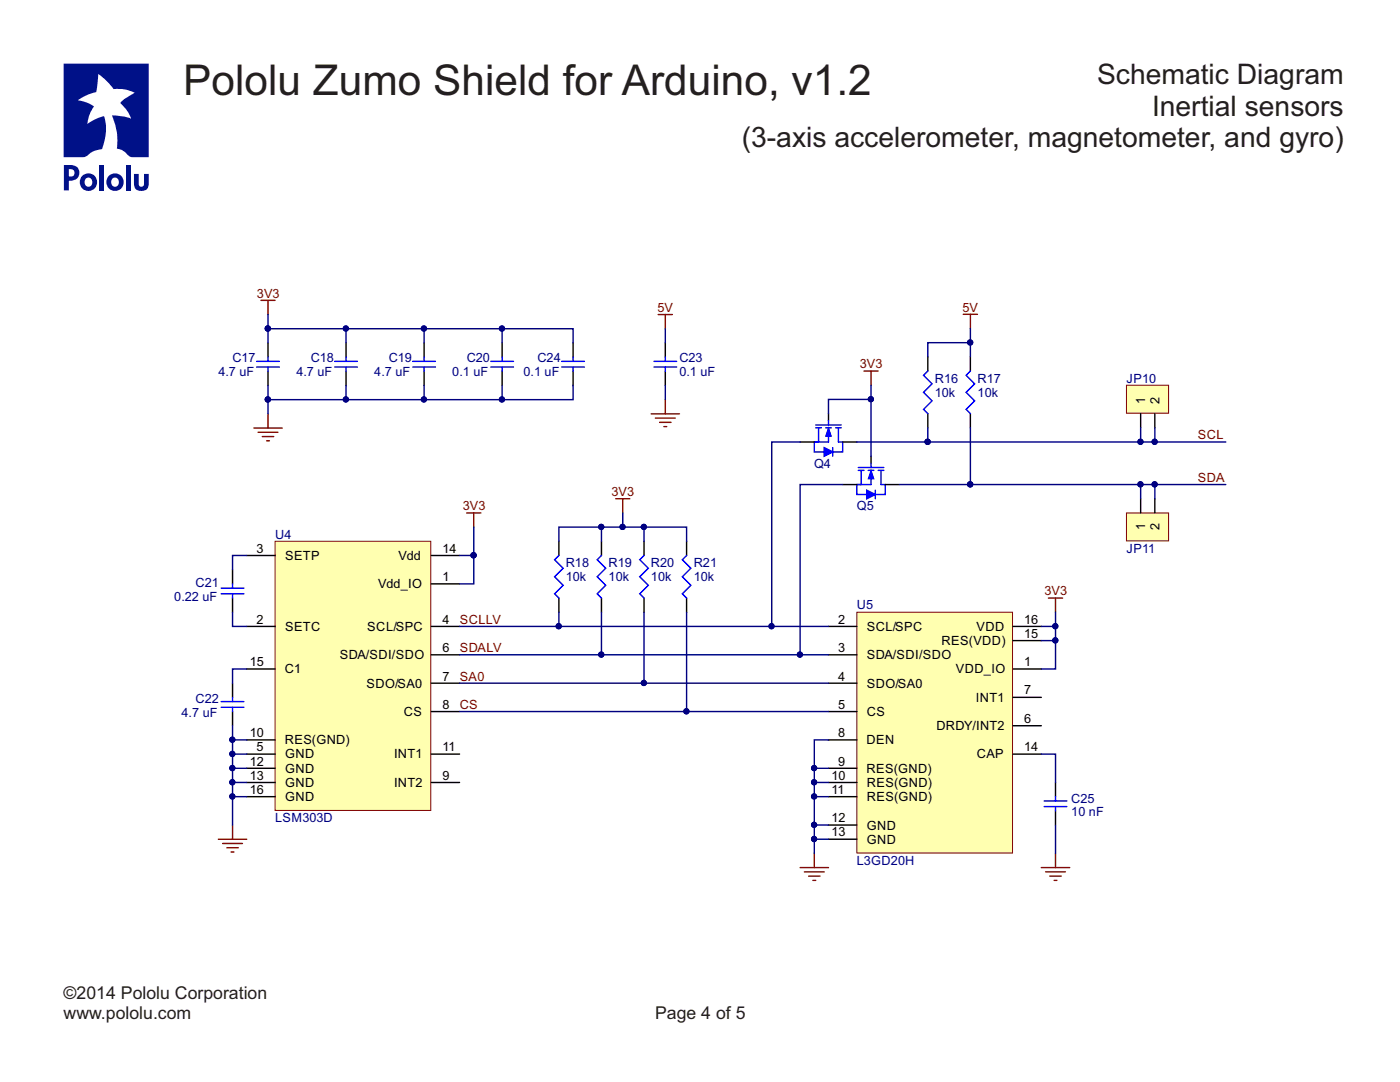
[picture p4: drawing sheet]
<svg xmlns="http://www.w3.org/2000/svg" width="279mm" height="216mm" viewBox="0 0 279 216" stroke-linecap="round" stroke-linejoin="round" font-family="sans-serif">
<g fill="none" stroke="#800000" stroke-width=".28">
<path d="M52.1 59.9h2.8M53.5 59.9v2.9M131.4 62.8h2.8M132.8 62.8v2.8M132.8 79.7v2.9M50.7 85.4h5.6M51.5 86.3h4M52.4 87.1h2.2M53.2 88h.6M53.5 82.6v2.8M129.9 82.6h5.7M130.8 83.4h4"/>
<path d="M131.6 84.3h2.3M132.5 85.1h.6"/>
</g>
<path d="M53.5 68.4v2.9M53.5 74.1v2.8M69.1 68.4v2.9M69.1 74.1v2.8M84.6 68.4v2.9M84.6 74.1v2.8M100.2 68.4v2.9M100.2 74.1v2.8M114.4 68.4v2.9M114.4 74.1v2.8M132.8 68.4v2.9M132.8 74.1v2.8" fill="none" stroke="#000" stroke-width=".28"/>
<g fill="none" stroke="#00f" stroke-width=".28">
<path d="M51.2 72.1h4.6M51.2 73.2h4.6M53.5 71.3v.8M53.5 73.2v.9M66.8 72.1h4.5M66.8 73.2h4.5M69.1 71.3v.8M69.1 73.2v.9M82.4 72.1h4.5M82.4 73.2h4.5M84.6 71.3v.8M84.6 73.2v.9"/>
<path d="M97.9 72.1h4.6M97.9 73.2h4.6M100.2 71.3v.8M100.2 73.2v.9M112.1 72.1h4.5M112.1 73.2h4.5M114.4 71.3v.8M114.4 73.2v.9M130.5 72.1h4.5M130.5 73.2h4.5M132.8 71.3v.8M132.8 73.2v.9"/>
</g>
<path d="M53.5 65.6h60.9v2.8M53.5 62.8v5.6M53.5 76.9v5.7M69.1 65.6v2.8M69.1 76.9v2.8M84.6 65.6v2.8M84.6 76.9v2.8M100.2 65.6v2.8M100.2 76.9v2.8M114.4 76.9v2.8h-60.9M132.8 65.6v2.8M132.8 76.9v2.8" fill="none" stroke="#000080" stroke-width=".28"/>
<g fill="#000080" stroke="#000080" stroke-width=".2">
<circle cx="69" cy="79.7" r=".52"/>
<circle cx="69" cy="65.6" r=".52"/>
<circle cx="84.6" cy="65.6" r=".52"/>
<circle cx="84.6" cy="79.7" r=".52"/>
<circle cx="53.4" cy="65.6" r=".52"/>
<circle cx="100.2" cy="65.6" r=".52"/>
<circle cx="53.4" cy="79.7" r=".52"/>
<circle cx="100.2" cy="79.7" r=".52"/>
</g>
<path d="M224.8 76.9h8.4v5.5h-8.4z" fill="#ffffb0" stroke="#800000" stroke-width=".2"/>
<path d="M227.6 82.5v2.9M230.5 82.5v2.9" fill="none" stroke="#000" stroke-width=".28"/>
<path d="M224.8 102.3h8.4v5.6h-8.4z" fill="#ffffb0" stroke="#800000" stroke-width=".2"/>
<g fill="none" stroke="#000" stroke-width=".28">
<path d="M185.2 71.2v2.8M193.7 71.2v2.8M159.7 88.2h2.8M165.3 82.5v1.4M168.2 88.2h2.8M168.2 96.7h2.8M173.8 91v1.4M176.7 96.7h2.8M185.2 82.5v2.9M193.7 82.5v2.9M227.6 99.5v2.8M230.5 99.5v2.8"/>
<path d="M120 108v2.8M120 119.3v2.9M128.5 108v2.8M128.5 119.3v2.9M210.7 156.1v2.9M210.7 161.8v2.8"/>
</g>
<g fill="none" stroke="#800000" stroke-width=".28">
<path d="M172.4 74h2.9M173.8 74v2.9M192.2 62.7h2.9M193.7 62.7v2.8M122.9 99.5h2.8M124.3 99.5v2.8M209.2 119.3h2.9M210.7 119.3v2.9M43.6 167.5h5.6M44.4 168.3h4M45.3 169.2h2.2M46.1 170h.6"/>
<path d="M46.4 164.6v2.9M159.7 173.1h5.6M160.5 174h4M161.4 174.8h2.2M162.2 175.7h.6M162.5 170.3v2.8M207.8 173.1h5.7M208.7 174h3.9M209.5 174.8h2.3M210.4 175.7h.5M210.7 170.3v2.8"/>
</g>
<g fill="none" stroke="#00f" stroke-width=".28">
<path d="M185.2 74l-.9 .9 1.7 1.7-1.7 1.7 1.7 1.7-1.7 1.7 .9 .8M193.7 74l-.9 .9 1.7 1.7-1.7 1.7 1.7 1.7-1.7 1.7 .9 .8M162.8 84.8h5.1M162.8 85.4h1.1M163.4 85.4v2.8M164.8 85.4h1.1M165.3 85.4v2.8h-2.8v2h2M165.3 83.9v.9M166.2 89.3v1.7M166.8 85.4h1.1M167.3 85.4v2.8h.9v2h-2M171.3 93.3h5.1"/>
<path d="M171.3 93.9h1.1M171.9 93.9v2.8M173.3 93.9h1.1M173.8 93.9v2.8h-2.8v2h2M173.8 92.4v.9M174.7 97.8v1.7M175.3 93.9h1.1M175.8 93.9v2.8h.9v2h-2M120 110.8l-.8 .9 1.7 1.7-1.7 1.7 1.7 1.7-1.7 1.7 .8 .8M128.5 110.8l-.8 .9 1.7 1.7-1.7 1.7 1.7 1.7-1.7 1.7 .8 .8M208.4 159.8h4.5M210.7 159v.8"/>
<path d="M208.4 160.9h4.5M210.7 160.9v.9"/>
</g>
<g fill="#00f" stroke="#00f" stroke-width=".2">
<path d="M165.3 85.4l.6 1.7h-1.1z" fill-rule="evenodd"/>
<path d="M173.8 93.9l.6 1.7h-1.1z" fill-rule="evenodd"/>
</g>
<g fill="#00f" stroke="#00f" stroke-width=".28">
<path d="M164.5 89.3l1.7 .9-1.7 .8z" fill-rule="evenodd"/>
<path d="M173 97.8l1.7 .9-1.7 .8z" fill-rule="evenodd"/>
</g>
<path d="M54.9 108h31.1v53.7h-31.1z" fill="#ffffb0" stroke="#800000" stroke-width=".2"/>
<g fill="none" stroke="#000" stroke-width=".28">
<path d="M46.4 113.7v2.8M46.4 119.3v2.9M49.2 110.8h5.7M86.1 116.5h5.6M86.1 110.8h5.6M111.5 108v2.8M111.5 119.3v2.9M46.4 136.3v2.8M49.2 125h5.7M49.2 133.5h5.7M86.1 125h5.6M86.1 130.7h5.6"/>
<path d="M86.1 136.3h5.6M46.4 142v2.8M49.2 150.5h5.7M49.2 156.1h5.7M49.2 147.6h5.7M49.2 153.3h5.7M49.2 159h5.7M86.1 150.5h5.6M86.1 142h5.6M86.1 156.1h5.6"/>
</g>
<path d="M44.1 117.4h4.6M44.1 118.5h4.6M46.4 116.5v.9M46.4 118.5v.8M111.5 110.8l-.8 .9 1.7 1.7-1.7 1.7 1.7 1.7-1.7 1.7 .8 .8M44.1 140h4.6M46.4 139.1v.9M44.1 141.1h4.6M46.4 141.1v.9" fill="none" stroke="#00f" stroke-width=".28"/>
<path d="M93.1 102.3h2.9M94.5 102.3v2.9" fill="none" stroke="#800000" stroke-width=".28"/>
<path d="M171 122.2h31.1v48h-31.1z" fill="#ffffb0" stroke="#800000" stroke-width=".2"/>
<g fill="none" stroke="#000" stroke-width=".28">
<path d="M137 108v2.8M137 119.3v2.9M165.3 125h5.7M165.3 130.7h5.7M165.3 136.3h5.7M202.2 133.5h5.6M202.2 125h5.6M202.2 139.1h5.6M202.2 127.8h5.6M165.3 142h5.7M165.3 147.6h5.7M165.3 153.3h5.7"/>
<path d="M165.3 156.1h5.7M165.3 159h5.7M202.2 144.8h5.6M202.2 150.5h5.6M165.3 164.6h5.7M165.3 167.5h5.7"/>
</g>
<path d="M137 110.8l-.8 .9 1.7 1.7-1.7 1.7 1.7 1.7-1.7 1.7 .8 .8" fill="none" stroke="#00f" stroke-width=".28"/>
<g fill="none" stroke="#000080" stroke-width=".28">
<path d="M173.8 79.7h-8.5v2.8M173.8 76.9v14.1M193.7 65.5v5.7M193.7 68.4h-8.5v2.8M159.7 88.2h-5.7v36.8M168.2 96.7h-8.5v34M171 88.2h14.2M179.5 96.7h14.2M185.2 88.2h59.4M185.2 85.4v2.8M193.7 96.7h50.9M193.7 85.4v11.3"/>
<path d="M227.6 85.4v2.8M227.6 96.7v2.8M230.5 85.4v2.8M230.5 96.7v2.8M49.2 110.8h-2.8v2.9M91.7 110.8h2.8M94.5 110.8v5.7h-2.8M94.5 105.2v5.6M111.5 108v-2.8h25.5v2.8M120 105.2v2.8M124.3 102.3v2.9M128.5 105.2v2.8"/>
<path d="M46.4 122.2v2.8h2.8M49.2 133.5h-2.8v2.8M91.7 136.3h73.6M91.7 125h73.6M91.7 130.7h73.6M111.5 122.2v2.8M120 122.2v8.5M128.5 122.2v14.1M137 122.2v19.8h28.3M207.8 127.8h2.9M207.8 125h2.9M210.7 122.2v11.3h-2.9"/>
<path d="M46.4 144.8v19.8M46.4 153.3h2.8M46.4 156.1h2.8M46.4 159h2.8M46.4 150.5h2.8M46.4 147.6h2.8M91.7 142h45.3M162.5 153.3h2.8M162.5 156.1h2.8M162.5 159h2.8M165.3 147.6h-2.8v22.7M207.8 150.5h2.9v5.6"/>
<path d="M162.5 167.5h2.8M162.5 164.6h2.8M210.7 164.6v5.7"/>
</g>
<g fill="#000080" stroke="#000080" stroke-width=".2">
<circle cx="230.4" cy="88.2" r=".52"/>
<circle cx="227.6" cy="88.2" r=".52"/>
<circle cx="162.5" cy="167.4" r=".52"/>
<circle cx="162.5" cy="153.3" r=".52"/>
<circle cx="162.5" cy="156.1" r=".52"/>
<circle cx="162.5" cy="158.9" r=".52"/>
<circle cx="162.5" cy="164.6" r=".52"/>
<circle cx="210.6" cy="127.8" r=".52"/>
<circle cx="210.6" cy="125" r=".52"/>
<circle cx="120" cy="105.1" r=".52"/>
<circle cx="128.5" cy="105.1" r=".52"/>
<circle cx="173.8" cy="79.7" r=".52"/>
<circle cx="193.6" cy="68.3" r=".52"/>
<circle cx="154" cy="125" r=".52"/>
<circle cx="159.6" cy="130.6" r=".52"/>
<circle cx="185.1" cy="88.2" r=".52"/>
<circle cx="46.4" cy="150.4" r=".52"/>
<circle cx="46.4" cy="153.3" r=".52"/>
<circle cx="46.4" cy="156.1" r=".52"/>
<circle cx="46.4" cy="158.9" r=".52"/>
<circle cx="128.5" cy="136.3" r=".52"/>
<circle cx="120" cy="130.6" r=".52"/>
<circle cx="124.2" cy="105.1" r=".52"/>
<circle cx="111.5" cy="125" r=".52"/>
<circle cx="94.5" cy="110.8" r=".52"/>
<circle cx="193.6" cy="96.6" r=".52"/>
<circle cx="137" cy="141.9" r=".52"/>
<circle cx="227.6" cy="96.6" r=".52"/>
<circle cx="230.4" cy="96.6" r=".52"/>
<circle cx="46.4" cy="147.6" r=".52"/>
</g>
<g fill="#018">
<path d="M12.7 12.7h17v18.7h-3.3a1.93 1.93 0 0 1-1.3-.9l-1-.7-.8-.1a12.4 12.4 0 0 0-1-6.7l2.7 .3 1.2 .4-.8-1.6-1.4-1.5 .7-.7 2.2-1.4-1.8-.6-2.4-.1-1.6-1.8-1.5-1.2-.4 3.6-1.7 .5-2 1.1 1.9 .5 1.4 .7-.9 1.6-.5 1.9 1.7-1 1.7-.5a9.7 9.7 0 0 1-.4 6.6 4.4 4.4 0 0 0-3 1.3l-.8 .3h-3.9z"/>
<path d="M19.8 32.9h1v5.1h-1z"/>
<path d="M25.1 32.9h1v5.1h-1z"/>
<path d="M26.7 34.7h1v1.9a.55 .55 0 0 0 .5 .7 .55 .55 0 0 0 .6-.7v-1.9h.9v1.8a1.48 1.48 0 0 1-1.3 1.6 1.48 1.48 0 0 1-1.6-1.2z"/>
<path d="M12.8 32.9a3.7 3.7 0 0 1 2.6 .4 1.65 1.65 0 0 1 .2 2 1.65 1.65 0 0 1-1.9 .8v1.9h-.9zM13.7 33.7v1.5a.81 .81 0 0 0 1.2-.7 .81 .81 0 0 0-1.2-.8z"/>
<path d="M15.9 36.3a1.75 1.75 0 0 1 3.5 0 1.75 1.75 0 0 1-3.5 0zM17.1 35.7a.87 .87 0 0 0-.1 1.2 .87 .87 0 0 0 1.2 .1 .87 .87 0 0 0 .1-1.2 .87 .87 0 0 0-1.2-.1z"/>
<path d="M21.2 36.3a1.75 1.75 0 0 1 3.5 0 1.75 1.75 0 0 1-3.5 0zM22.4 35.7a.87 .87 0 0 0-.1 1.2 .87 .87 0 0 0 1.2 .1 .87 .87 0 0 0 .1-1.2 .87 .87 0 0 0-1.2-.1z"/>
</g>
<text font-size="8.5" fill="#231f20" x="36.6" y="18.9">Pololu Zumo Shield for Arduino, v1.2</text>
<g font-size="5.6" fill="#231f20">
<text x="218.9" y="16.8">Schematic Diagram</text>
<text x="229.9" y="23.1">Inertial sensors</text>
<text x="148" y="29.4">(3-axis accelerometer, magnetometer, and gyro)</text>
</g>
<g font-size="3.5" fill="#231f20">
<text x="12.7" y="199.4">©2014 Pololu Corporation</text>
<text x="12.7" y="203.4">www.pololu.com</text>
<text x="130.7" y="203.3">Page 4 of 5</text>
</g>
<g font-size="2.5" fill="#800000">
<text x="51.3" y="59.4">3V3</text>
<text x="131.2" y="62.2">5V</text>
<text x="192.1" y="62.2">5V</text>
<text x="171.6" y="73.5">3V3</text>
<text x="239" y="87.7">SCL</text>
<text x="92.4" y="101.8">3V3</text>
<text x="122.1" y="98.9">3V3</text>
<text x="239" y="96.1">SDA</text>
<text x="208.5" y="118.8">3V3</text>
<text x="91.7" y="124.5">SCLLV</text>
<text x="91.7" y="130.1">SDALV</text>
<text x="91.7" y="135.8">SA0</text>
<text x="91.7" y="141.5">CS</text>
</g>
<g font-size="2.5" fill="#000080">
<text x="43.6" y="74.9">4.7 uF</text>
<text x="46.4" y="72.1">C17</text>
<text x="59.1" y="74.9">4.7 uF</text>
<text x="62" y="72.1">C18</text>
<text x="74.7" y="74.9">4.7 uF</text>
<text x="77.6" y="72.1">C19</text>
<text x="90.3" y="74.9">0.1 uF</text>
<text x="93.1" y="72.1">C20</text>
<text x="104.5" y="74.9">0.1 uF</text>
<text x="107.3" y="72.1">C24</text>
<text x="135.6" y="74.9">0.1 uF</text>
<text x="135.6" y="72.1">C23</text>
<text x="186.6" y="76.4">R16</text>
<text x="195.1" y="76.4">R17</text>
<text x="224.8" y="76.4">JP10</text>
<text x="186.6" y="79.2">10k</text>
<text x="195.1" y="79.2">10k</text>
<text x="162.5" y="93.4">Q4</text>
<text x="171" y="101.8">Q5</text>
<text x="54.9" y="107.5">U4</text>
<text x="112.9" y="113.1">R18</text>
<text x="121.5" y="113.1">R19</text>
<text x="129.9" y="113.1">R20</text>
<text x="138.5" y="113.1">R21</text>
<text x="224.8" y="110.3">JP11</text>
<text x="34.8" y="119.9">0.22 uF</text>
<text x="39" y="117.1">C21</text>
<text x="112.9" y="115.9">10k</text>
<text x="121.5" y="115.9">10k</text>
<text x="129.9" y="115.9">10k</text>
<text x="138.5" y="115.9">10k</text>
<text x="171" y="121.6">U5</text>
<text x="36.2" y="143.1">4.7 uF</text>
<text x="39" y="140.4">C22</text>
<text x="213.8" y="160.1">C25</text>
<text x="54.9" y="164.1">LSM303D</text>
<text x="213.8" y="162.9">10 nF</text>
<text x="171" y="172.6">L3GD20H</text>
</g>
<g font-size="2.5">
<text x="228.5" y="80.6" transform="rotate(-90 228.5 80.6)">1</text>
<text x="231.4" y="80.6" transform="rotate(-90 231.4 80.6)">2</text>
<text x="228.5" y="105.7" transform="rotate(-90 228.5 105.7)">1</text>
<text x="231.4" y="105.7" transform="rotate(-90 231.4 105.7)">2</text>
<text x="51.2" y="110.3">3</text>
<text x="56.9" y="111.7">SETP</text>
<text x="79.5" y="111.7">Vdd</text>
<text x="88.3" y="110.3">14</text>
<text x="75.5" y="117.4">Vdd_IO</text>
<text x="88.3" y="115.9">1</text>
<text x="51.2" y="124.5">2</text>
<text x="56.9" y="125.9">SETC</text>
<text x="73.3" y="125.9">SCL/SPC</text>
<text x="88.3" y="124.5">4</text>
<text x="167.3" y="124.5">2</text>
<text x="173" y="125.9">SCL/SPC</text>
<text x="194.9" y="125.9">VDD</text>
<text x="204.4" y="124.5">16</text>
<text x="67.8" y="131.6">SDA/SDI/SDO</text>
<text x="88.3" y="130.1">6</text>
<text x="167.3" y="130.1">3</text>
<text x="173" y="131.6">SDA/SDI/SDO</text>
<text x="187.9" y="128.7">RES(VDD)</text>
<text x="204.4" y="127.3">15</text>
<text x="49.8" y="132.9">15</text>
<text x="56.9" y="134.4">C1</text>
<text x="73.1" y="137.2">SDO/SA0</text>
<text x="88.3" y="135.8">7</text>
<text x="167.3" y="135.8">4</text>
<text x="173" y="137.2">SDO/SA0</text>
<text x="190.8" y="134.4">VDD_IO</text>
<text x="204.4" y="132.9">1</text>
<text x="80.6" y="142.9">CS</text>
<text x="88.3" y="141.5">8</text>
<text x="167.3" y="141.5">5</text>
<text x="173" y="142.9">CS</text>
<text x="194.7" y="140">INT1</text>
<text x="204.4" y="138.6">7</text>
<text x="49.8" y="147.1">10</text>
<text x="51.2" y="149.9">5</text>
<text x="56.9" y="148.6">RES(GND)</text>
<text x="88.3" y="149.9">11</text>
<text x="167.3" y="147.1">8</text>
<text x="173" y="148.6">DEN</text>
<text x="186.9" y="145.7">DRDY/INT2</text>
<text x="204.4" y="144.2">6</text>
<text x="204.4" y="149.9">14</text>
<text x="49.8" y="152.8">12</text>
<text x="49.8" y="155.6">13</text>
<text x="56.9" y="151.3">GND</text>
<text x="56.9" y="154.2">GND</text>
<text x="78.6" y="151.3">INT1</text>
<text x="88.3" y="155.6">9</text>
<text x="165.9" y="155.6">10</text>
<text x="167.3" y="152.8">9</text>
<text x="173" y="154.2">RES(GND)</text>
<text x="194.9" y="151.3">CAP</text>
<text x="49.8" y="158.4">16</text>
<text x="56.9" y="157">GND</text>
<text x="56.9" y="159.9">GND</text>
<text x="78.6" y="157">INT2</text>
<text x="165.9" y="158.4">11</text>
<text x="173" y="157">RES(GND)</text>
<text x="173" y="159.9">RES(GND)</text>
<text x="165.9" y="164.1">12</text>
<text x="165.9" y="166.9">13</text>
<text x="173" y="165.5">GND</text>
<text x="173" y="168.3">GND</text>
</g>
</svg>
